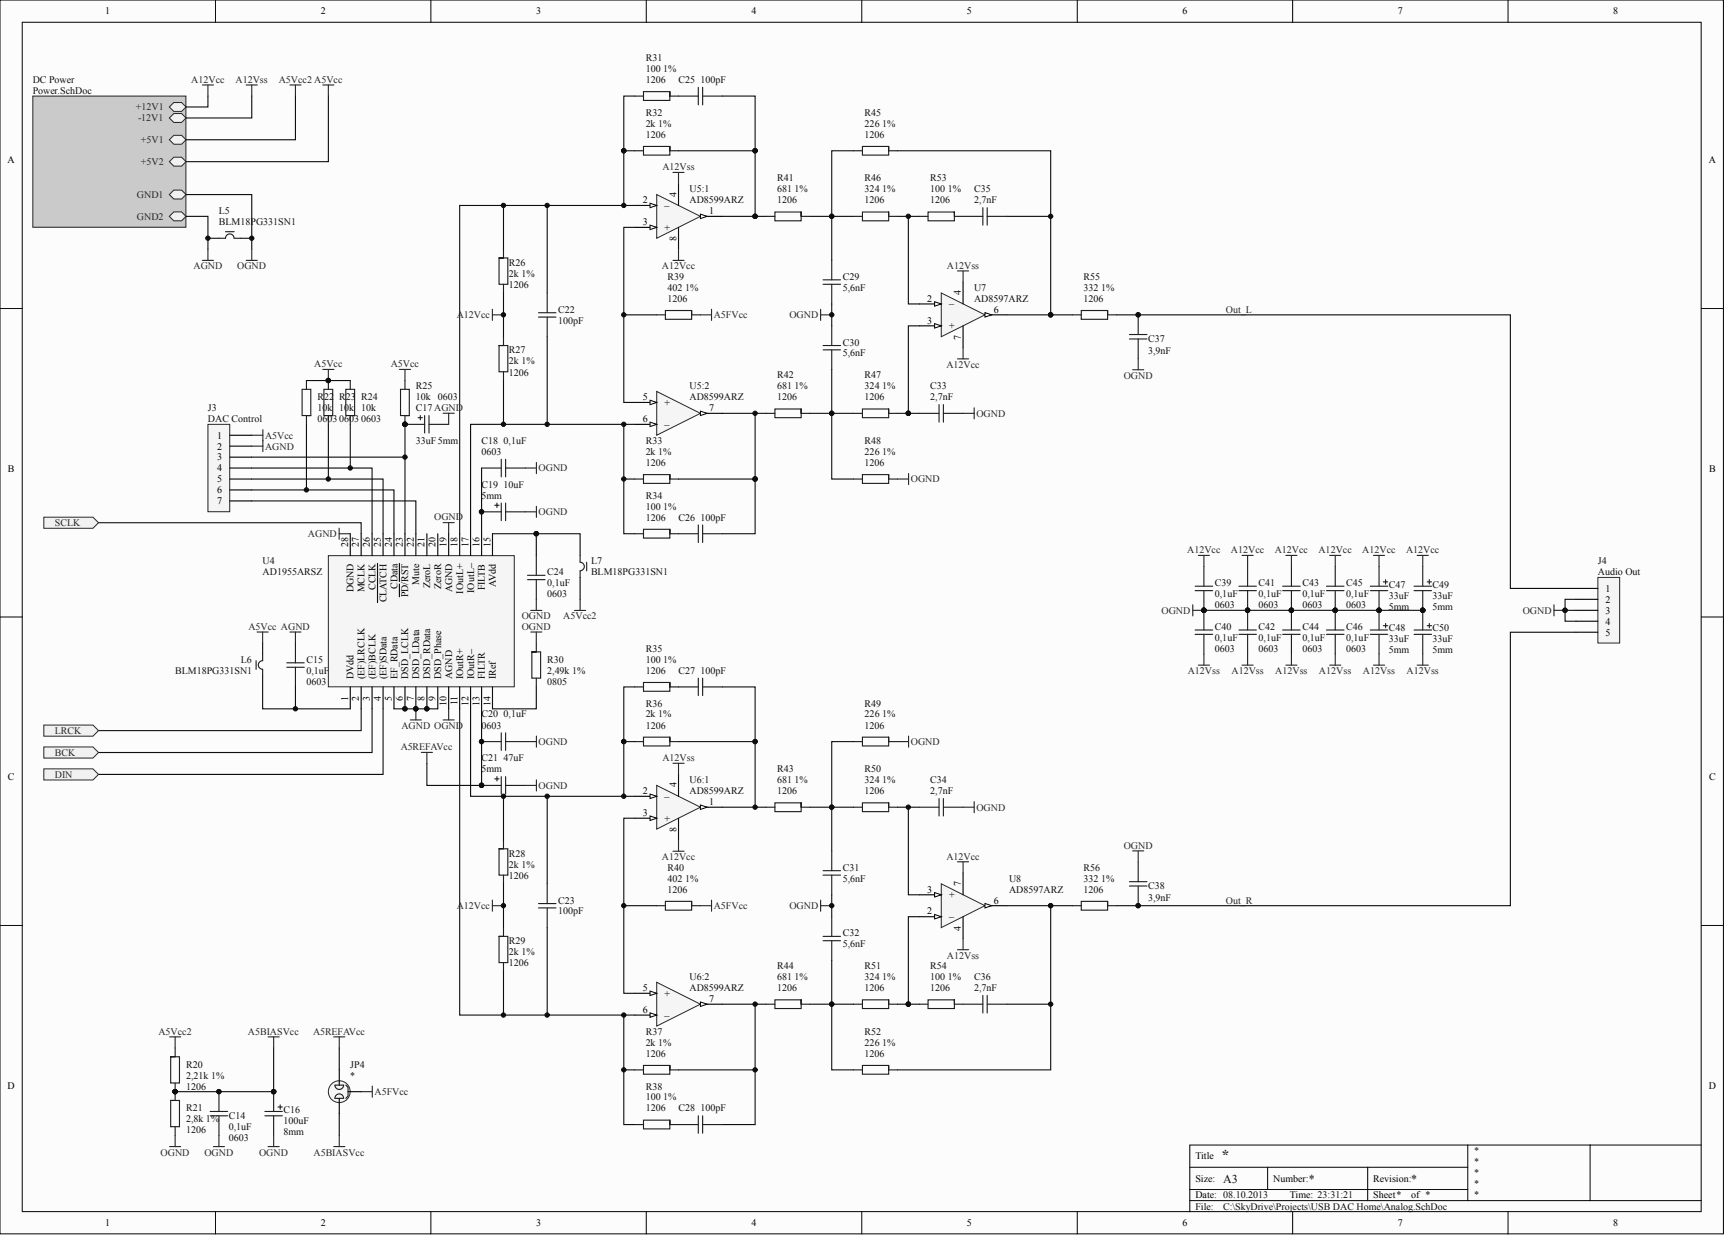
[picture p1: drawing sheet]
<svg xmlns="http://www.w3.org/2000/svg" width="328mm" height="236mm" viewBox="0 0 328 236" stroke-linecap="round" stroke-linejoin="round" font-family="sans-serif">
<g fill="#fcfcfc" stroke="#000" stroke-width=".19">
<path d="M0 0h327.6v234.5h-327.6z"/>
<path d="M4.2 4.2h319.2v226.1h-319.2z"/>
</g>
<g fill="none" stroke="#000" stroke-width=".19">
<path d="M41 0v4.2M81.9 0v4.2M122.8 0v4.2M163.8 0v4.2M204.8 0v4.2M245.7 0v4.2M286.7 0v4.2M0 58.6h4.2M323.4 58.6h4.2M0 117.3h4.2M323.4 117.3h4.2M0 175.9h4.2"/>
<path d="M323.4 175.9h4.2M279 217.6v10.6M302.2 217.6h-76v12.7M323.4 217.6h-21.2v10.6M41 230.3v4.2M81.9 230.3v4.2M122.8 230.3v4.2M163.8 230.3v4.2M204.8 230.3v4.2M226.2 221.8h52.8M226.2 228.2h97.2M226.2 226.1h52.8"/>
<path d="M241 221.8v4.3M245.7 230.3v4.2M260 221.8v6.4M286.7 230.3v4.2"/>
</g>
<path d="M124.8 37l8.3 4.1-8.3 4.2z" fill="#f5f5f5" stroke="#262626" stroke-width=".19"/>
<path d="M129 34.9v4.1M120.7 43.2h4.1M129 43.2v4.2" fill="none" stroke="#000" stroke-width=".21"/>
<path d="M123.6 42.8l1.2 .4-1.2 .4z" fill="#fcfcfc" stroke="#000" stroke-width=".19"/>
<path d="M120.7 39h4.1" fill="none" stroke="#000" stroke-width=".21"/>
<path d="M123.6 38.6l1.2 .4-1.2 .5z" fill="#fcfcfc" stroke="#000" stroke-width=".19"/>
<path d="M133.1 41.1h4.2" fill="none" stroke="#000" stroke-width=".21"/>
<path d="M133.1 40.7l1.3 .4-1.3 .4z" fill="#fcfcfc" stroke="#000" stroke-width=".19"/>
<path d="M124.8 74.4l8.3 4.2-8.3 4.1z" fill="#f5f5f5" stroke="#262626" stroke-width=".19"/>
<path d="M120.7 76.5h4.1" fill="none" stroke="#000" stroke-width=".21"/>
<path d="M123.6 76.1l1.2 .4-1.2 .4z" fill="#fcfcfc" stroke="#000" stroke-width=".19"/>
<path d="M120.7 80.6h4.1" fill="none" stroke="#000" stroke-width=".21"/>
<path d="M123.6 80.2l1.2 .4-1.2 .5z" fill="#fcfcfc" stroke="#000" stroke-width=".19"/>
<path d="M133.1 78.6h4.2" fill="none" stroke="#000" stroke-width=".21"/>
<path d="M133.1 78.1l1.3 .5-1.3 .4z" fill="#fcfcfc" stroke="#000" stroke-width=".19"/>
<path d="M178.9 55.7l8.3 4.1-8.3 4.2z" fill="#f5f5f5" stroke="#262626" stroke-width=".19"/>
<path d="M183.1 53.6v4.2M174.8 61.9h4.1M183.1 61.9v4.2" fill="none" stroke="#000" stroke-width=".21"/>
<path d="M177.7 61.5l1.2 .4-1.2 .5z" fill="#fcfcfc" stroke="#000" stroke-width=".19"/>
<path d="M174.8 57.8h4.1" fill="none" stroke="#000" stroke-width=".21"/>
<path d="M177.7 57.3l1.2 .5-1.2 .4z" fill="#fcfcfc" stroke="#000" stroke-width=".19"/>
<path d="M187.2 59.8h4.2" fill="none" stroke="#000" stroke-width=".21"/>
<path d="M187.2 59.4l1.3 .4-1.3 .5z" fill="#fcfcfc" stroke="#000" stroke-width=".19"/>
<g fill="none" stroke="#1c1c1c" stroke-width=".21">
<path d="M120.7 18.3h1.6M127.3 17.4v1.7h-5v-1.7h5v.9h1.7M120.7 28.7h1.6M127.3 27.8v1.7h-5v-1.7h5v.9h1.7M162.3 28.7h1.6M168.9 27.8v1.7h-5v-1.7h5v.9h1.7M124.8 59.8h1.7M131.5 59v1.7h-5v-1.7h5v.8h1.6M145.6 41.1h1.7M152.3 40.3v1.7h-5v-1.7h5v.8h1.6M162.3 41.1h1.6M168.9 40.3v1.7h-5v-1.7h5v.8h1.7"/>
<path d="M174.8 41.1h1.6M181.4 40.3v1.7h-5v-1.7h5v.8h1.7M203.9 59.8h1.6M210.5 59v1.7h-5v-1.7h5v.8h1.7M145.6 78.6h1.7M152.3 77.7v1.7h-5v-1.7h5v.9h1.6M162.3 78.6h1.6M168.9 77.7v1.7h-5v-1.7h5v.9h1.7M120.7 91h1.6M127.3 90.2v1.7h-5v-1.7h5v.8h1.7M162.3 91h1.6M168.9 90.2v1.7h-5v-1.7h5v.8h1.7"/>
<path d="M120.7 101.4h1.6M127.3 100.6v1.7h-5v-1.7h5v.8h1.7M101.9 122.2v1.7h-.8v5h1.7v-5h-1.7M101.9 128.9v1.6M33.3 199.2v1.6h-.9v5h1.7v-5h-1.7M33.3 205.8v3.3h-.9v5h1.7v-5h-1.7M33.3 214.1v1.7"/>
</g>
<g fill="none" stroke="#262626" stroke-width=".21">
<path d="M127.9 32.8h2.1M129 32.8v2.1M127.9 49.5h2.1M129 47.4v2.1M133.1 59.8h2.2M135.3 58.8v2.1M182 51.5h2.1M183.1 51.5v2.1M182 68.2h2.1M183.1 66.1v2.1M183.1 78.6h2.1M185.2 77.5v2.1"/>
<path d="M84.2 99.3h2.1M85.3 99.3v2.1M170.6 91h2.1M172.7 90v2.1M64.5 100.4v2.1M64.5 101.4h2.1M100.9 116h2.1M101.9 113.9v2.1M109.2 116h2.1M110.3 113.9v2.1M295.4 116h2.1M295.4 114.9v2.1"/>
<path d="M48.9 120.1h2.1M49.9 120.1v2.1M55.1 120.1h2.1M56.2 120.1v2.1M84.2 136.8h2.1M85.3 134.7v2.1M100.9 120.1h2.1M101.9 120.1v2.1M80.1 143h2.1M81.1 143v2.1M32.2 197.1h2.1M33.3 197.1v2.1"/>
<path d="M51 197.1h2.1M52 197.1v2.1M63.4 197.1h2.1M64.5 197.1v2.1M32.2 217.9h2.1M33.3 215.8v2.1M40.6 217.9h2.1M41.6 215.8v2.1M51 217.9h2.1M52 215.8v2.1M63.4 217.9h2.1M64.5 215.8v2.1"/>
<path d="M68.7 207.5h2.1M70.8 206.4v2.1"/>
</g>
<g fill="none" stroke="#0e0e0e" stroke-width=".21">
<path d="M120.7 18.3h-2.1v10.4M137.3 18.3h6.2v10.4M118.6 28.7h2.1M118.6 28.7v10.3M120.7 39h-33.3v62.4M129 28.7h14.5M143.5 28.7v12.4M162.3 28.7h-4.2v12.4M170.6 28.7h29.1v31.1M118.6 59.8h6.2M120.7 43.2h-2.1v33.3h2.1M137.3 41.1h8.3"/>
<path d="M153.9 41.1h8.4M170.6 41.1h4.2M172.7 41.1v16.7h2.1M191.4 59.8h12.5M191.4 41.1h8.3M212.2 59.8h74.9v52h12.5M137.3 78.6h8.3M153.9 78.6h8.4M158.1 78.6v12.4h4.2M170.6 78.6h4.2M174.8 61.9h-2.1v16.7M18.7 99.3h50v2.1"/>
<path d="M118.6 80.6v20.8h2.1M118.6 91h2.1M120.7 80.6h-31.3v20.8M143.5 91v10.4h-6.2M68.7 134.7v4.1h-50M70.7 134.7v8.3h-52M72.8 134.7v12.5h-54.1M87.4 134.7v58.2h33.3M89.4 134.7v16.6h31.3M101.9 130.5v4.2h-8.3M81.1 145.1v4.2h10.4M64.5 199.2v4.1"/>
<path d="M64.5 211.6v4.2"/>
</g>
<g fill="#0e0e0e" stroke="#0e0e0e" stroke-width=".19">
<circle cx="118.6" cy="59.8" r=".41"/>
<circle cx="33.3" cy="207.5" r=".41"/>
<circle cx="91.5" cy="149.3" r=".41"/>
<circle cx="118.6" cy="28.6" r=".41"/>
<circle cx="118.6" cy="39" r=".41"/>
<circle cx="143.5" cy="41.1" r=".41"/>
<circle cx="172.7" cy="41.1" r=".41"/>
<circle cx="158.1" cy="41.1" r=".41"/>
<circle cx="158.1" cy="78.5" r=".41"/>
<circle cx="199.7" cy="59.8" r=".41"/>
<circle cx="118.6" cy="80.6" r=".41"/>
<circle cx="118.6" cy="91" r=".41"/>
<circle cx="199.7" cy="41.1" r=".41"/>
<circle cx="143.5" cy="28.6" r=".41"/>
<circle cx="143.5" cy="91" r=".41"/>
<circle cx="172.7" cy="78.5" r=".41"/>
<circle cx="297.5" cy="116" r=".41"/>
</g>
<g fill="#f0f0f0" stroke="#262626" stroke-width=".19">
<path d="M8.3 98.3h9.4l1 1-1 1.1h-9.4z" fill-rule="evenodd"/>
<path d="M8.3 137.8h9.4l1 1-1 1.1h-9.4z" fill-rule="evenodd"/>
<path d="M8.3 142h9.4l1 1-1 1.1h-9.4z" fill-rule="evenodd"/>
<path d="M8.3 146.1h9.4l1 1.1-1 1h-9.4z" fill-rule="evenodd"/>
</g>
<path d="M6.2 18.3h29.1v24.9h-29.1z" fill="#cacaca" stroke="#262626" stroke-width=".19"/>
<g fill="#f0f0f0" stroke="#262626" stroke-width=".19">
<path d="M32.2 20.3l.8-.8h1.5l.9 .8-.9 .9h-1.5z" fill-rule="evenodd"/>
<path d="M32.2 22.4l.8-.8h1.5l.9 .8-.9 .9h-1.5z" fill-rule="evenodd"/>
<path d="M32.2 26.6l.8-.9h1.5l.9 .9-.9 .8h-1.5z" fill-rule="evenodd"/>
<path d="M32.2 37l.8-.9h1.5l.9 .9-.9 .8h-1.5z" fill-rule="evenodd"/>
<path d="M32.2 41.1l.8-.8h1.5l.9 .8-.9 .9h-1.5z" fill-rule="evenodd"/>
<path d="M32.2 30.7l.8-.8h1.5l.9 .8-.9 .9h-1.5z" fill-rule="evenodd"/>
</g>
<g fill="none" stroke="#0e0e0e" stroke-width=".21">
<path d="M39.5 18.3v2h-4.1M47.9 18.3v4.1h-12.5M56.2 18.3v8.3h-20.8M62.4 18.3v12.4h-27M35.4 37h12.5v10.4M104 39v16.7M35.4 41.1h4.1v6.3M158.1 41.1v8.3M158.1 57.8v4.1M104 64v16.6M143.5 78.6v12.4h-14.5M158.1 70.2v8.4"/>
<path d="M77 80.6v20.8M91.5 88.9v12.5M101.9 101.4h8.4v4.2M49.9 128.5v6.2h16.7M74.9 134.7h8.3M91.5 134.7v14.6M104 151.3v16.7M104 176.3v16.6"/>
</g>
<g fill="none" stroke="#262626" stroke-width=".21">
<path d="M38.5 16.1h2.1M39.5 16.1v2.2M46.8 16.1h2.1M47.9 16.1v2.2M55.1 16.1h2.1M56.2 16.1v2.2M61.4 16.1h2.1M62.4 16.1v2.2M38.5 49.5h2.1M39.5 47.4v2.1M46.8 49.5h2.1M47.9 47.4v2.1"/>
<path d="M156 58.8v2.1M156 59.8h2.1M75.9 70.2h2.1M77 70.2v2.1M84.2 78.5h2.1M85.3 78.5v2.1M215.3 70.3h2.1M216.4 68.2v2.1M99.8 88.9h2.2M99.8 97.3h2.2M102 87.9v2.1M102 96.2v2.1"/>
<path d="M78 136.8h2.1M79 134.7v2.1M102 139.9v2.1M99.8 140.9h2.2M99.8 149.3h2.2M102 148.2v2.1"/>
</g>
<g fill="#0e0e0e" stroke="#0e0e0e" stroke-width=".19">
<circle cx="79" cy="134.7" r=".41"/>
<circle cx="77" cy="80.6" r=".41"/>
<circle cx="91.5" cy="97.3" r=".41"/>
<circle cx="91.5" cy="149.3" r=".41"/>
<circle cx="91.5" cy="140.9" r=".41"/>
<circle cx="101.9" cy="101.4" r=".41"/>
<circle cx="52" cy="207.5" r=".41"/>
<circle cx="143.5" cy="78.5" r=".41"/>
<circle cx="143.5" cy="91" r=".41"/>
<circle cx="104" cy="39" r=".41"/>
<circle cx="104" cy="80.6" r=".41"/>
<circle cx="158.1" cy="41.1" r=".41"/>
<circle cx="158.1" cy="78.5" r=".41"/>
<circle cx="158.1" cy="59.8" r=".41"/>
<circle cx="216.3" cy="59.8" r=".41"/>
<circle cx="104" cy="151.3" r=".41"/>
<circle cx="104" cy="192.9" r=".41"/>
</g>
<g fill="none" stroke="#1c1c1c" stroke-width=".21">
<path d="M129 18.3h3.7M132.7 16.6v3.3M133.6 18.3h3.7M133.6 16.6v3.3M186.8 39.5v3.3M187.6 39.5v3.3M102.4 59.4h3.3M104 55.7v3.7M156.5 54h3.3M156.5 53.2h3.3M158.1 49.4v3.8M158.1 54v3.8"/>
<path d="M183.1 41.1h3.7M187.6 41.1h3.8M216.4 59.8v3.8M77 72.3v1.7M77.8 79h-1.7v-5h1.7v5h-.8v1.6h3.7M79.5 79.4h.8M79.9 79v.8M80.7 79v3.3M81.5 79v3.3M102.4 60.3h3.3M104 60.3v3.7M156.5 66.5h3.3"/>
<path d="M156.5 65.7h3.3M158.1 61.9v3.8M158.1 66.5v3.7M174.8 78.6h3.7M178.5 76.9v3.3M179.3 78.6h3.8M179.3 76.9v3.3M214.7 63.6h3.3M214.7 64.4h3.3M216.4 64.4v3.8M81.5 80.6h3.8M91.5 97.3h3.8"/>
<path d="M91.5 88.9h3.8M94 96h.9M94.5 95.6v.8M95.3 87.3v3.3M95.3 95.6v3.3M96.1 97.3h3.7M96.1 87.3v3.3M96.1 95.6v3.3M96.1 88.9h3.7M132.7 99.8v3.3M133.6 99.8v3.3M100.3 109.3h3.3"/>
<path d="M100.3 110.2h3.3M101.9 105.6v3.7M101.9 110.2v3.7M129 101.4h3.7M133.6 101.4h3.7M54.5 126h3.3M54.5 126.8h3.3M56.2 122.2v3.8M56.2 126.8v3.7M95.3 139.3v3.3M96.1 139.3v3.3M91.5 149.3h3.8"/>
<path d="M91.5 140.9h3.8M94 148h.9M94.5 147.6v.8M95.3 147.6v3.3M96.1 147.6v3.3M96.1 149.3h3.7M96.1 140.9h3.7M102.4 172.5h3.3M102.4 171.7h3.3M104 168v3.7M104 172.5v3.8M50.3 211.2h3.4"/>
<path d="M50.3 212.1h3.4M52 207.5v3.7M52 212.1v3.7M52.8 210.4h.9M53.3 210v.8"/>
</g>
<path d="M124.8 149.3l8.3 4.1-8.3 4.2z" fill="#f5f5f5" stroke="#262626" stroke-width=".19"/>
<path d="M120.7 155.5h4.1M129 147.2v4.1M129 155.5v4.2" fill="none" stroke="#000" stroke-width=".21"/>
<path d="M123.6 155.1l1.2 .4-1.2 .4z" fill="#fcfcfc" stroke="#000" stroke-width=".19"/>
<path d="M120.7 151.3h4.1" fill="none" stroke="#000" stroke-width=".21"/>
<path d="M123.6 150.9l1.2 .4-1.2 .5z" fill="#fcfcfc" stroke="#000" stroke-width=".19"/>
<path d="M133.1 153.4h4.2" fill="none" stroke="#000" stroke-width=".21"/>
<path d="M133.1 153l1.3 .4-1.3 .4z" fill="#fcfcfc" stroke="#000" stroke-width=".19"/>
<path d="M124.8 186.7l8.3 4.1-8.3 4.2z" fill="#f5f5f5" stroke="#262626" stroke-width=".19"/>
<path d="M120.7 188.8h4.1" fill="none" stroke="#000" stroke-width=".21"/>
<path d="M123.6 188.3l1.2 .5-1.2 .4z" fill="#fcfcfc" stroke="#000" stroke-width=".19"/>
<path d="M120.7 192.9h4.1" fill="none" stroke="#000" stroke-width=".21"/>
<path d="M123.6 192.5l1.2 .4-1.2 .4z" fill="#fcfcfc" stroke="#000" stroke-width=".19"/>
<path d="M133.1 190.8h4.2" fill="none" stroke="#000" stroke-width=".21"/>
<path d="M133.1 190.4l1.3 .4-1.3 .5z" fill="#fcfcfc" stroke="#000" stroke-width=".19"/>
<path d="M178.9 168l8.3 4.1-8.3 4.2z" fill="#f5f5f5" stroke="#262626" stroke-width=".19"/>
<path d="M174.8 170.1h4.1M183.1 165.9v4.2M183.1 174.2v4.2" fill="none" stroke="#000" stroke-width=".21"/>
<path d="M177.7 169.6l1.2 .5-1.2 .4z" fill="#fcfcfc" stroke="#000" stroke-width=".19"/>
<path d="M174.8 174.2h4.1" fill="none" stroke="#000" stroke-width=".21"/>
<path d="M177.7 173.8l1.2 .4-1.2 .4z" fill="#fcfcfc" stroke="#000" stroke-width=".19"/>
<path d="M187.2 172.1h4.2" fill="none" stroke="#000" stroke-width=".21"/>
<path d="M187.2 171.7l1.3 .4-1.3 .4z" fill="#fcfcfc" stroke="#000" stroke-width=".19"/>
<g fill="none" stroke="#1c1c1c" stroke-width=".21">
<path d="M227.2 112.3h3.3M227.2 111.4h3.3M227.2 119.7h3.3M228.8 107.7v3.7M228.8 112.3v7.4M235.5 112.3h3.3M235.5 111.4h3.3M235.5 119.7h3.3M237.1 107.7v3.7M237.1 112.3v7.4M243.8 112.3h3.3M243.8 111.4h3.3"/>
<path d="M243.8 119.7h3.3M245.5 107.7v3.7M245.5 112.3v7.4M252.1 112.3h3.4M252.1 111.4h3.4M252.1 119.7h3.4M253.8 107.7v3.7M253.8 112.3v7.4M120.7 130.5h1.6M127.3 129.7v1.7h-5v-1.7h5v.8h5.4M132.7 128.9v3.3M133.6 130.5h3.7"/>
<path d="M133.6 128.9v3.3M227.2 120.6h3.3M228.8 120.6v3.7M235.5 120.6h3.3M237.1 120.6v3.7M243.8 120.6h3.3M245.5 120.6v3.7M252.1 120.6h3.4M253.8 120.6v3.7M120.7 140.9h1.6M127.3 140.1v1.7h-5v-1.7h5v.8h1.7M145.6 153.4h1.7"/>
<path d="M152.3 152.6v1.7h-5v-1.7h5v.8h1.6M162.3 140.9h1.6M162.3 153.4h1.6M168.9 152.6v1.7h-5v-1.7h5v.8h1.7M168.9 140.1v1.7h-5v-1.7h5v.8h1.7M174.8 153.4h3.7M178.5 151.8v3.3M179.3 153.4h3.8M179.3 151.8v3.3M124.8 172.1h1.7M131.5 171.3v1.7h-5v-1.7h5v.8h1.6M156.5 166.3h3.3"/>
<path d="M156.5 165.5h3.3M156.5 178.8h3.3M156.5 178h3.3M158.1 161.7v3.8M158.1 166.3v3.8M158.1 174.2v3.8M158.1 178.8v3.7M203.9 172.1h1.6M210.5 171.3v1.7h-5v-1.7h5v.8h1.7M214.7 168.4h3.3M214.7 167.6h3.3M216.4 163.8v3.8"/>
<path d="M216.4 168.4v3.7M145.6 190.8h1.7M152.3 190v1.7h-5v-1.7h5v.8h1.6M162.3 190.8h1.6M168.9 190v1.7h-5v-1.7h5v.8h1.7M174.8 190.8h1.6M181.4 190v1.7h-5v-1.7h5v.8h5.4M186.8 189.2v3.3M187.6 190.8h3.8M187.6 189.2v3.3M39.9 211.2h3.4M39.9 212.1h3.4"/>
<path d="M41.6 207.5v3.7M41.6 212.1v3.7M120.7 203.3h1.6M120.7 213.7h1.6M127.3 202.5v1.7h-5v-1.7h5v.8h1.7M127.3 212.9v1.6h-5v-1.6h5v.8h5.4M132.7 212.1v3.3M133.6 213.7h3.7M133.6 212.1v3.3M162.3 203.3h1.6M168.9 202.5v1.7h-5v-1.7h5v.8h1.7"/>
</g>
<g fill="none" stroke="#262626" stroke-width=".21">
<path d="M226.7 114.9v2.1M226.7 116h2.1M227.8 105.6h2.1M228.8 105.6v2.1M236.1 105.6h2.1M237.1 105.6v2.1M244.4 105.6h2.1M245.5 105.6v2.1M252.7 105.6h2.2M253.8 105.6v2.1M172.7 139.9v2.1M227.8 126.4h2.1"/>
<path d="M228.8 124.3v2.1M236.1 126.4h2.1M237.1 124.3v2.1M244.4 126.4h2.1M245.5 124.3v2.1M252.7 126.4h2.2M253.8 124.3v2.1M127.9 145.1h2.1M129 145.1v2.1M129 159.7v2.1M170.6 140.9h2.1M183.1 153.4h2.1"/>
<path d="M185.2 152.3v2.2M127.9 161.8h2.1M133.1 172.1h2.2M135.3 171.1v2.1M156 172.1h2.1M156 171.1v2.1M182 163.8h2.1M183.1 163.8v2.1M183.1 178.4v2.1M215.3 161.7h2.1M216.4 161.7v2.1M182 180.5h2.1"/>
</g>
<g fill="none" stroke="#0e0e0e" stroke-width=".21">
<path d="M228.8 116h41.6M120.7 130.5h-2.1v10.4h2.1M137.3 130.5h6.2v10.4M299.6 120.2h-12.5v51.9h-74.9M118.6 140.9v10.4M120.7 155.5h-2.1v33.3h2.1M129 140.9h14.5v12.5M137.3 153.4h8.3M153.9 153.4h8.4M162.3 140.9h-4.2v20.8M170.6 153.4h4.2M172.7 153.4v16.7h2.1"/>
<path d="M118.6 172.1h6.2M158.1 170.1v4.1M174.8 174.2h-2.1v16.6M191.4 172.1h8.3v31.2h-29.1M199.7 172.1h4.2M52 199.2v8.3h-18.7M118.6 192.9v20.8h2.1M137.3 190.8h8.3M143.5 190.8v22.9h-6.2M153.9 190.8h8.4M158.1 182.5v20.8h4.2M170.6 190.8h4.2"/>
<path d="M191.4 190.8h8.3M118.6 203.3h2.1M129 203.3h14.5"/>
</g>
<g fill="#0e0e0e" stroke="#0e0e0e" stroke-width=".19">
<circle cx="118.6" cy="172.1" r=".41"/>
<circle cx="118.6" cy="140.9" r=".41"/>
<circle cx="118.6" cy="151.3" r=".41"/>
<circle cx="172.7" cy="153.4" r=".41"/>
<circle cx="158.1" cy="153.4" r=".41"/>
<circle cx="158.1" cy="190.8" r=".41"/>
<circle cx="118.6" cy="192.9" r=".41"/>
<circle cx="118.6" cy="203.3" r=".41"/>
<circle cx="143.5" cy="153.4" r=".41"/>
<circle cx="143.5" cy="140.9" r=".41"/>
<circle cx="143.5" cy="190.8" r=".41"/>
<circle cx="172.7" cy="190.8" r=".41"/>
<circle cx="143.5" cy="203.3" r=".41"/>
<circle cx="158.1" cy="172.1" r=".41"/>
<circle cx="216.3" cy="172.1" r=".41"/>
<circle cx="199.7" cy="172.1" r=".41"/>
<circle cx="199.7" cy="190.8" r=".41"/>
<circle cx="228.8" cy="116" r=".41"/>
<circle cx="237.1" cy="116" r=".41"/>
<circle cx="245.5" cy="116" r=".41"/>
<circle cx="270.4" cy="116" r=".41"/>
<circle cx="253.8" cy="116" r=".41"/>
<circle cx="52" cy="207.5" r=".41"/>
<circle cx="33.3" cy="207.5" r=".41"/>
<circle cx="41.6" cy="207.5" r=".41"/>
</g>
<path d="M62.4 105.6h35.4v24.9h-35.4z" fill="#f5f5f5" stroke="#262626" stroke-width=".19"/>
<g fill="none" stroke="#000" stroke-width=".21">
<path d="M66.6 101.4v4.2M68.7 101.4v4.2M70.7 101.4v4.2M71.8 107.1v7.4M72.8 101.4v4.2M74.9 101.4v4.2M75.9 107.1v3.4M75.9 111v2.4M77 101.4v4.2M79 101.4v4.2M81.1 101.4v4.2M83.2 101.4v4.2"/>
<path d="M85.3 101.4v4.2M87.4 101.4v4.2M89.4 101.4v4.2M91.5 101.4v4.2M93.6 101.4v4.2M66.6 130.5v4.2M68.7 130.5v4.2M70.7 130.5v4.2M72.8 130.5v4.2M74.9 130.5v4.2M77 130.5v4.2M79 130.5v4.2"/>
<path d="M81.1 130.5v4.2M83.2 130.5v4.2M85.3 130.5v4.2M87.4 130.5v4.2M89.4 130.5v4.2M91.5 130.5v4.2M93.6 130.5v4.2"/>
</g>
<g fill="#0e0e0e" stroke="#0e0e0e" stroke-width=".19">
<circle cx="77" cy="134.7" r=".41"/>
<circle cx="79" cy="134.7" r=".41"/>
<circle cx="81.1" cy="134.7" r=".41"/>
<circle cx="56.1" cy="134.7" r=".41"/>
<circle cx="101.9" cy="101.4" r=".41"/>
</g>
<path d="M93.6 101.4h8.3v4.2M56.2 130.5v4.2" fill="none" stroke="#0e0e0e" stroke-width=".21"/>
<path d="M303.7 109.7h4.2v12.5h-4.2z" fill="#f5f5f5" stroke="#262626" stroke-width=".19"/>
<path d="M299.6 111.8h4.1M299.6 113.9h4.1M299.6 116h4.1M299.6 118.1h4.1M299.6 120.2h4.1" fill="none" stroke="#000" stroke-width=".21"/>
<path d="M58.3 72.3h8.3M47.9 91h24.9v10.4M47.9 95.2h31.1v6.2M58.3 80.6v12.5M62.4 80.6v10.4M66.6 80.6v8.3M297.5 116h2.1M299.6 113.9h-2.1v4.2h2.1" fill="none" stroke="#0e0e0e" stroke-width=".21"/>
<g fill="#0e0e0e" stroke="#0e0e0e" stroke-width=".19">
<circle cx="297.5" cy="116" r=".41"/>
<circle cx="62.4" cy="72.3" r=".41"/>
<circle cx="66.6" cy="88.9" r=".41"/>
<circle cx="62.4" cy="91" r=".41"/>
<circle cx="58.2" cy="93.1" r=".41"/>
</g>
<path d="M61.4 70.2h2.1M62.4 70.2v2.1M47.9 84.8h2.1M47.9 82.7h2.1M50 81.7v4.1" fill="none" stroke="#262626" stroke-width=".21"/>
<path d="M58.3 72.3v1.7M59.1 79h-1.7v-5h1.7v5h-.8v1.6M62.4 72.3v1.7M63.2 79h-1.6v-5h1.6v5h-.8v1.6M66.6 72.3v1.7M67.4 79h-1.7v-5h1.7v5h-.8v1.6" fill="none" stroke="#1c1c1c" stroke-width=".21"/>
<circle cx="64.5" cy="207.5" r="2.07" fill="#f5f5f5" stroke="#262626" stroke-width=".19"/>
<g fill="none" stroke="#1c1c1c" stroke-width=".21">
<path d="M95.7 47.4v1.6h-.8v5h1.6v-5h-1.6M95.7 54v1.7M95.7 64v1.7h-.8v5h1.6v-5h-1.6M95.7 70.7v1.6M260.5 111.4h3.3M260.5 112.3h3.3M260.5 119.7h3.3M262.1 107.7v3.7M262.1 112.3v7.4M263 110.6h.8M263 118.9h.8M263.4 110.2v.8"/>
<path d="M263.4 118.5v.8M268.8 111.4h3.3M268.8 112.3h3.3M268.8 119.7h3.3M270.4 107.7v3.7M270.4 112.3v7.4M271.3 110.6h.8M271.3 118.9h.8M271.7 110.2v.8M271.7 118.5v.8M260.5 120.6h3.3M262.1 120.6v3.7"/>
<path d="M268.8 120.6h3.3M270.4 120.6v3.7M95.7 159.7v1.6h-.8v5h1.6v-5h-1.6M95.7 176.3v1.7h-.8v4.9h1.6v-4.9h-1.6M95.7 166.3v1.7M95.7 182.9v1.7M63.7 208.7a.82 .82 0 0 1 .8-.8 .82 .82 0 0 1 .8 .8M63.7 208.7h1.6M65.3 206.2h-1.6a.82 .82 0 0 0 .8 .8 .82 .82 0 0 0 .8-.8M65.7 206.2l.5 .4v1.7l-.5 .4"/>
</g>
<path d="M64.5 203.3v2.9M64.5 208.7v2.9M66.2 207.5h2.5" fill="none" stroke="#000" stroke-width=".21"/>
<path d="M93.6 58.8v2.1M93.6 59.8h2.1M261.1 105.6h2.1M262.1 105.6v2.1M269.4 105.6h2.1M270.4 105.6v2.1M261.1 126.4h2.1M262.1 124.3v2.1M269.4 126.4h2.1M270.4 124.3v2.1M93.6 171.1v2.1M93.6 172.1h2.1" fill="none" stroke="#262626" stroke-width=".21"/>
<g fill="#0e0e0e" stroke="#0e0e0e" stroke-width=".19">
<circle cx="95.7" cy="59.8" r=".41"/>
<circle cx="95.7" cy="80.6" r=".41"/>
<circle cx="95.7" cy="39" r=".41"/>
<circle cx="95.7" cy="192.9" r=".41"/>
<circle cx="95.7" cy="151.3" r=".41"/>
<circle cx="95.7" cy="172.1" r=".41"/>
<circle cx="262.1" cy="116" r=".41"/>
<circle cx="270.4" cy="116" r=".41"/>
</g>
<path d="M95.7 39v8.4M95.7 55.7v8.3M95.7 72.3v8.3M95.7 151.3v8.4M95.7 168v8.3M95.7 184.6v8.3" fill="none" stroke="#0e0e0e" stroke-width=".21"/>
<path d="M39.5 80.6h4.2v16.7h-4.2z" fill="#f5f5f5" stroke="#262626" stroke-width=".19"/>
<path d="M43.7 82.7h4.2M43.7 84.8h4.2M43.7 86.9h4.2M43.7 88.9h4.2M43.7 91h4.2M43.7 93.1h4.2M43.7 95.2h4.2" fill="none" stroke="#000" stroke-width=".21"/>
<path d="M39.5 45.3h2.1M45.8 45.3h2.1M47.9 88.9h22.8v12.5M47.9 93.1h27v8.3M47.9 86.9h29.1M110.3 109.7v4.2M49.9 122.2v2.1" fill="none" stroke="#0e0e0e" stroke-width=".21"/>
<g fill="#0e0e0e" stroke="#0e0e0e" stroke-width=".19">
<circle cx="77" cy="86.9" r=".41"/>
<circle cx="39.5" cy="45.3" r=".41"/>
<circle cx="47.8" cy="45.3" r=".41"/>
</g>
<path d="M41.6 45.3h1.3a.81 .81 0 0 1 .8-.8 .81 .81 0 0 1 .8 .8M42.9 44h1.6M44.5 45.3h1.3M110.3 105.6v1.2a.81 .81 0 0 1 .8 .9 .81 .81 0 0 1-.8 .8v1.2M111.5 106.8v1.7M48.7 125.6v1.6M49.9 124.3v1.3a.81 .81 0 0 0-.8 .8 .81 .81 0 0 0 .8 .8M49.9 127.2v1.3" fill="none" stroke="#1c1c1c" stroke-width=".21"/>
<text font-size="2.9" fill="#262626" x="232.1" y="220.4">*</text>
<g font-size="2.3" fill="#0e0e0e">
<text x="232.5" y="224.7">A3</text>
<text x="248.8" y="224.7">*</text>
<text x="268.2" y="224.7">*</text>
</g>
<g font-size="1.9">
<text x="20" y="2.8">1</text>
<text x="61" y="2.8">2</text>
<text x="101.9" y="2.8">3</text>
<text x="142.9" y="2.8">4</text>
<text x="183.8" y="2.8">5</text>
<text x="224.8" y="2.8">6</text>
<text x="265.7" y="2.8">7</text>
<text x="306.7" y="2.8">8</text>
<text x="1.4" y="31">A</text>
<text x="324.8" y="31">A</text>
<text x="122.2" y="38.6">2</text>
<text x="126.3" y="39.7">–</text>
<text x="128.6" y="37.4" transform="rotate(-90 128.6 37.4)">4</text>
<text x="134.8" y="40.7">1</text>
<text x="122.2" y="42.8">3</text>
<text x="126.3" y="43.8">+</text>
<text x="128.6" y="45.9" transform="rotate(-90 128.6 45.9)">8</text>
<text x="176.3" y="57.3">2</text>
<text x="180.4" y="58.4">–</text>
<text x="182.7" y="56.1" transform="rotate(-90 182.7 56.1)">4</text>
<text x="188.9" y="59.4">6</text>
<text x="176.3" y="61.5">3</text>
<text x="180.4" y="62.6">+</text>
<text x="182.7" y="64.6" transform="rotate(-90 182.7 64.6)">7</text>
<text x="122.2" y="76.1">5</text>
<text x="126.3" y="77.1">+</text>
<text x="41.3" y="83.4">1</text>
<text x="122.2" y="80.2">6</text>
<text x="126.3" y="81.3">–</text>
<text x="134.8" y="78.2">7</text>
<text x="1.5" y="89.6">B</text>
<text x="41.3" y="85.4">2</text>
<text x="41.3" y="87.5">3</text>
<text x="41.3" y="89.6">4</text>
<text x="324.9" y="89.6">B</text>
<text x="41.3" y="91.7">5</text>
<text x="41.3" y="93.8">6</text>
<text x="41.3" y="95.8">7</text>
<text x="66.2" y="103.9" transform="rotate(-90 66.2 103.9)">28</text>
<text x="68.2" y="103.9" transform="rotate(-90 68.2 103.9)">27</text>
<text x="70.3" y="103.9" transform="rotate(-90 70.3 103.9)">26</text>
<text x="72.4" y="103.9" transform="rotate(-90 72.4 103.9)">25</text>
<text x="74.5" y="103.9" transform="rotate(-90 74.5 103.9)">24</text>
<text x="76.6" y="103.9" transform="rotate(-90 76.6 103.9)">23</text>
<text x="78.6" y="103.9" transform="rotate(-90 78.6 103.9)">22</text>
<text x="80.7" y="103.9" transform="rotate(-90 80.7 103.9)">21</text>
<text x="82.8" y="103.9" transform="rotate(-90 82.8 103.9)">20</text>
<text x="84.9" y="103.9" transform="rotate(-90 84.9 103.9)">19</text>
<text x="87" y="103.9" transform="rotate(-90 87 103.9)">18</text>
<text x="89" y="103.9" transform="rotate(-90 89 103.9)">17</text>
<text x="91.1" y="103.9" transform="rotate(-90 91.1 103.9)">16</text>
<text x="93.2" y="103.9" transform="rotate(-90 93.2 103.9)">15</text>
<text x="67.2" y="112.6" transform="rotate(-90 67.2 112.6)">DGND</text>
<text x="69.3" y="112.6" transform="rotate(-90 69.3 112.6)">MCLK</text>
<text x="71.4" y="112.1" transform="rotate(-90 71.4 112.1)">CCLK</text>
<text x="75.5" y="111.9" transform="rotate(-90 75.5 111.9)">CData</text>
<text x="77.6" y="113.5" transform="rotate(-90 77.6 113.5)">PD/RST</text>
<text x="79.7" y="111.1" transform="rotate(-90 79.7 111.1)">Mute</text>
<text x="81.8" y="111.8" transform="rotate(-90 81.8 111.8)">ZeroL</text>
<text x="83.8" y="111.9" transform="rotate(-90 83.8 111.9)">ZeroR</text>
<text x="85.9" y="112.6" transform="rotate(-90 85.9 112.6)">AGND</text>
<text x="88" y="112.8" transform="rotate(-90 88 112.8)">IOutL+</text>
<text x="90.1" y="112.7" transform="rotate(-90 90.1 112.7)">IOutL–</text>
<text x="92.2" y="112.2" transform="rotate(-90 92.2 112.2)">FILTB</text>
<text x="94.3" y="111.5" transform="rotate(-90 94.3 111.5)">AVdd</text>
<text x="305.2" y="112.5">1</text>
<text x="73.4" y="114.5" transform="rotate(-90 73.4 114.5)">CLATCH</text>
<text x="305.2" y="114.6">2</text>
<text x="305.2" y="116.6">3</text>
<text x="305.2" y="118.7">4</text>
<text x="305.2" y="120.8">5</text>
<text x="67.2" y="129.1" transform="rotate(-90 67.2 129.1)">DVdd</text>
<text x="69.3" y="129.1" transform="rotate(-90 69.3 129.1)">(EF)LRCLK</text>
<text x="71.4" y="129.1" transform="rotate(-90 71.4 129.1)">(EF)BCLK</text>
<text x="73.4" y="129.1" transform="rotate(-90 73.4 129.1)">(EF)SData</text>
<text x="75.5" y="129.1" transform="rotate(-90 75.5 129.1)">EF_RData</text>
<text x="77.6" y="129.1" transform="rotate(-90 77.6 129.1)">DSD_LCLK</text>
<text x="79.7" y="129.1" transform="rotate(-90 79.7 129.1)">DSD_LData</text>
<text x="81.8" y="129.1" transform="rotate(-90 81.8 129.1)">DSD_RData</text>
<text x="83.8" y="129.1" transform="rotate(-90 83.8 129.1)">DSD_Phase</text>
<text x="85.9" y="129.1" transform="rotate(-90 85.9 129.1)">AGND</text>
<text x="88" y="129.1" transform="rotate(-90 88 129.1)">IOutR+</text>
<text x="90.1" y="129.1" transform="rotate(-90 90.1 129.1)">IOutR–</text>
<text x="92.2" y="129.1" transform="rotate(-90 92.2 129.1)">FILTR</text>
<text x="94.3" y="129.1" transform="rotate(-90 94.3 129.1)">IRef</text>
<text x="66.2" y="133.2" transform="rotate(-90 66.2 133.2)">1</text>
<text x="68.2" y="133.2" transform="rotate(-90 68.2 133.2)">2</text>
<text x="70.3" y="133.2" transform="rotate(-90 70.3 133.2)">3</text>
<text x="72.4" y="133.2" transform="rotate(-90 72.4 133.2)">4</text>
<text x="74.5" y="133.2" transform="rotate(-90 74.5 133.2)">5</text>
<text x="76.6" y="133.2" transform="rotate(-90 76.6 133.2)">6</text>
<text x="78.6" y="133.2" transform="rotate(-90 78.6 133.2)">7</text>
<text x="80.7" y="133.2" transform="rotate(-90 80.7 133.2)">8</text>
<text x="82.8" y="133.2" transform="rotate(-90 82.8 133.2)">9</text>
<text x="84.9" y="134.1" transform="rotate(-90 84.9 134.1)">10</text>
<text x="87" y="134.1" transform="rotate(-90 87 134.1)">11</text>
<text x="89" y="134.1" transform="rotate(-90 89 134.1)">12</text>
<text x="91.1" y="134.1" transform="rotate(-90 91.1 134.1)">13</text>
<text x="93.2" y="134.1" transform="rotate(-90 93.2 134.1)">14</text>
<text x="1.5" y="148.3">C</text>
<text x="128.6" y="149.6" transform="rotate(-90 128.6 149.6)">4</text>
<text x="324.9" y="148.3">C</text>
<text x="122.2" y="155.1">3</text>
<text x="122.2" y="150.9">2</text>
<text x="126.3" y="152">–</text>
<text x="134.8" y="153">1</text>
<text x="126.3" y="156.1">+</text>
<text x="128.6" y="158.1" transform="rotate(-90 128.6 158.1)">8</text>
<text x="176.3" y="169.6">3</text>
<text x="176.3" y="173.8">2</text>
<text x="180.4" y="170.7">+</text>
<text x="182.7" y="168.4" transform="rotate(-90 182.7 168.4)">7</text>
<text x="188.9" y="171.7">6</text>
<text x="180.4" y="174.8">–</text>
<text x="182.7" y="176.9" transform="rotate(-90 182.7 176.9)">4</text>
<text x="122.2" y="188.3">5</text>
<text x="126.3" y="189.4">+</text>
<text x="134.8" y="190.4">7</text>
<text x="122.2" y="192.5">6</text>
<text x="126.3" y="193.6">–</text>
<text x="1.4" y="206.9">D</text>
<text x="324.8" y="206.9">D</text>
<text x="227.2" y="220.4">Title</text>
<text x="227.2" y="224.6">Size:</text>
<text x="227.2" y="227.7">Date: 08.10.2013</text>
<text x="242" y="224.6">Number:</text>
<text x="245.2" y="227.7">Time: 23:31:21</text>
<text x="261" y="224.6">Revision:</text>
<text x="261" y="227.7">Sheet*</text>
<text x="268.2" y="227.7">of *</text>
<text x="20" y="233">1</text>
<text x="61" y="233">2</text>
<text x="101.9" y="233">3</text>
<text x="142.9" y="233">4</text>
<text x="183.8" y="233">5</text>
<text x="224.8" y="233">6</text>
<text x="227.2" y="229.9">File:</text>
<text x="265.7" y="233">7</text>
<text x="306.7" y="233">8</text>
</g>
<g font-size="1.9" fill="#0e0e0e">
<text x="122.7" y="11.6">R31</text>
<text x="6.2" y="15.8">DC Power</text>
<text x="6.2" y="17.8">Power.SchDoc</text>
<text x="122.7" y="13.7">100 1%</text>
<text x="122.7" y="15.8">1206</text>
<text x="129" y="15.8">C25</text>
<text x="133.1" y="15.8">100pF</text>
<text x="122.7" y="22">R32</text>
<text x="164.4" y="22">R45</text>
<text x="122.7" y="24.1">2k 1%</text>
<text x="122.7" y="26.2">1206</text>
<text x="164.4" y="24.1">226 1%</text>
<text x="164.4" y="26.2">1206</text>
<text x="147.7" y="34.5">R41</text>
<text x="164.4" y="34.5">R46</text>
<text x="176.8" y="34.5">R53</text>
<text x="41.6" y="40.7">L5</text>
<text x="131.1" y="38.6">AD8599ARZ</text>
<text x="131.1" y="36.6">U5:1</text>
<text x="147.7" y="36.6">681 1%</text>
<text x="147.7" y="38.6">1206</text>
<text x="164.4" y="36.6">324 1%</text>
<text x="164.4" y="38.6">1206</text>
<text x="176.8" y="36.6">100 1%</text>
<text x="176.8" y="38.6">1206</text>
<text x="185.2" y="38.6">2,7nF</text>
<text x="185.2" y="36.6">C35</text>
<text x="41.6" y="42.8">BLM18PG331SN1</text>
<text x="96.7" y="52.6">2k 1%</text>
<text x="96.7" y="50.5">R26</text>
<text x="126.9" y="53.2">R39</text>
<text x="160.2" y="53.2">C29</text>
<text x="206" y="53.2">R55</text>
<text x="96.7" y="54.7">1206</text>
<text x="106.1" y="59.4">C22</text>
<text x="126.9" y="55.3">402 1%</text>
<text x="126.9" y="57.3">1206</text>
<text x="160.2" y="55.3">5,6nF</text>
<text x="185.2" y="57.3">AD8597ARZ</text>
<text x="185.2" y="55.3">U7</text>
<text x="206" y="55.3">332 1%</text>
<text x="206" y="57.3">1206</text>
<text x="106.1" y="61.5">100pF</text>
<text x="160.2" y="65.7">C30</text>
<text x="218.2" y="65.1">C37</text>
<text x="96.7" y="69.3">2k 1%</text>
<text x="96.7" y="71.4">1206</text>
<text x="96.7" y="67.1">R27</text>
<text x="147.7" y="71.9">R42</text>
<text x="160.2" y="67.7">5,6nF</text>
<text x="164.4" y="71.9">R47</text>
<text x="218.2" y="67.2">3,9nF</text>
<text x="60.3" y="76.1">R22</text>
<text x="64.5" y="76.1">R23</text>
<text x="68.7" y="76.1">R24</text>
<text x="79" y="76.1">10k 0603</text>
<text x="79" y="74">R25</text>
<text x="131.1" y="76.1">AD8599ARZ</text>
<text x="131.1" y="74">U5:2</text>
<text x="147.7" y="74">681 1%</text>
<text x="147.7" y="76.1">1206</text>
<text x="164.4" y="74">324 1%</text>
<text x="164.4" y="76.1">1206</text>
<text x="176.8" y="76.1">2,7nF</text>
<text x="176.8" y="74">C33</text>
<text x="39.5" y="78.2">J3</text>
<text x="39.5" y="80.2">DAC Control</text>
<text x="60.3" y="78.2">10k</text>
<text x="60.3" y="80.2">0603</text>
<text x="64.5" y="78.2">10k</text>
<text x="64.5" y="80.2">0603</text>
<text x="68.7" y="78.2">10k</text>
<text x="68.7" y="80.2">0603</text>
<text x="79" y="78.2">C17AGND</text>
<text x="79" y="84.4">33uF5mm</text>
<text x="91.5" y="86.5">0603</text>
<text x="91.5" y="84.4">C18</text>
<text x="95.7" y="84.4">0,1uF</text>
<text x="122.7" y="86.5">2k 1%</text>
<text x="122.7" y="88.5">1206</text>
<text x="122.7" y="84.4">R33</text>
<text x="164.4" y="86.5">226 1%</text>
<text x="164.4" y="88.5">1206</text>
<text x="164.4" y="84.4">R48</text>
<text x="91.5" y="94.8">5mm</text>
<text x="91.5" y="92.7">C19</text>
<text x="95.7" y="92.7">10uF</text>
<text x="122.7" y="94.8">R34</text>
<text x="122.7" y="96.9">100 1%</text>
<text x="122.7" y="98.9">1206</text>
<text x="129" y="98.9">C26</text>
<text x="133.1" y="98.9">100pF</text>
<text x="49.9" y="107.3">U4</text>
<text x="112.3" y="107.3">L7</text>
<text x="303.7" y="107.3">J4</text>
<text x="49.9" y="109.3">AD1955ARSZ</text>
<text x="104" y="111.4">0,1uF</text>
<text x="104" y="113.5">0603</text>
<text x="104" y="109.3">C24</text>
<text x="112.3" y="109.3">BLM18PG331SN1</text>
<text x="230.9" y="113.5">0,1uF</text>
<text x="230.9" y="111.4">C39</text>
<text x="239.2" y="113.5">0,1uF</text>
<text x="239.2" y="111.4">C41</text>
<text x="247.6" y="113.5">0,1uF</text>
<text x="247.6" y="111.4">C43</text>
<text x="255.9" y="113.5">0,1uF</text>
<text x="255.9" y="111.4">C45</text>
<text x="264" y="113.8">33uF</text>
<text x="264" y="111.7">C47</text>
<text x="272.3" y="113.8">33uF</text>
<text x="272.3" y="111.7">C49</text>
<text x="303.7" y="109.3">Audio Out</text>
<text x="230.9" y="115.6">0603</text>
<text x="230.9" y="119.7">C40</text>
<text x="239.2" y="115.6">0603</text>
<text x="239.2" y="119.7">C42</text>
<text x="247.6" y="115.6">0603</text>
<text x="247.6" y="119.7">C44</text>
<text x="255.9" y="115.6">0603</text>
<text x="255.9" y="119.7">C46</text>
<text x="264" y="115.9">5mm</text>
<text x="264" y="120">C48</text>
<text x="272.3" y="120">C50</text>
<text x="272.3" y="115.9">5mm</text>
<text x="45.8" y="126">L6</text>
<text x="58.3" y="126">C15</text>
<text x="104" y="126">R30</text>
<text x="122.7" y="126">100 1%</text>
<text x="122.7" y="123.9">R35</text>
<text x="230.9" y="121.8">0,1uF</text>
<text x="230.9" y="123.9">0603</text>
<text x="239.2" y="121.8">0,1uF</text>
<text x="239.2" y="123.9">0603</text>
<text x="247.6" y="121.8">0,1uF</text>
<text x="247.6" y="123.9">0603</text>
<text x="255.9" y="121.8">0,1uF</text>
<text x="255.9" y="123.9">0603</text>
<text x="264" y="122.1">33uF</text>
<text x="264" y="124.2">5mm</text>
<text x="272.3" y="122.1">33uF</text>
<text x="272.3" y="124.2">5mm</text>
<text x="33.3" y="128.1">BLM18PG331SN1</text>
<text x="58.3" y="128.1">0,1uF</text>
<text x="58.3" y="130.1">0603</text>
<text x="104" y="128.1">2,49k 1%</text>
<text x="104" y="130.1">0805</text>
<text x="122.7" y="128.1">1206</text>
<text x="129" y="128.1">C27</text>
<text x="133.1" y="128.1">100pF</text>
<text x="91.5" y="136.4">C20</text>
<text x="95.7" y="136.4">0,1uF</text>
<text x="122.7" y="136.4">2k 1%</text>
<text x="122.7" y="134.3">R36</text>
<text x="164.4" y="136.4">226 1%</text>
<text x="164.4" y="134.3">R49</text>
<text x="91.5" y="138.4">0603</text>
<text x="122.7" y="138.4">1206</text>
<text x="164.4" y="138.4">1206</text>
<text x="91.5" y="146.8">5mm</text>
<text x="91.5" y="144.7">C21</text>
<text x="95.7" y="144.7">47uF</text>
<text x="131.1" y="148.8">U6:1</text>
<text x="147.7" y="148.8">681 1%</text>
<text x="147.7" y="146.8">R43</text>
<text x="164.4" y="148.8">324 1%</text>
<text x="164.4" y="146.8">R50</text>
<text x="176.8" y="148.8">C34</text>
<text x="131.1" y="150.9">AD8599ARZ</text>
<text x="147.7" y="150.9">1206</text>
<text x="164.4" y="150.9">1206</text>
<text x="176.8" y="150.9">2,7nF</text>
<text x="96.7" y="164.9">2k 1%</text>
<text x="96.7" y="167">1206</text>
<text x="96.7" y="162.8">R28</text>
<text x="126.9" y="167.6">402 1%</text>
<text x="126.9" y="165.5">R40</text>
<text x="160.2" y="167.6">5,6nF</text>
<text x="160.2" y="165.5">C31</text>
<text x="191.8" y="167.6">U8</text>
<text x="206" y="167.6">332 1%</text>
<text x="206" y="165.5">R56</text>
<text x="106.1" y="173.8">100pF</text>
<text x="106.1" y="171.7">C23</text>
<text x="126.9" y="169.6">1206</text>
<text x="191.8" y="169.7">AD8597ARZ</text>
<text x="206" y="169.6">1206</text>
<text x="218.2" y="171.2">3,9nF</text>
<text x="218.2" y="169">C38</text>
<text x="96.7" y="179.4">R29</text>
<text x="160.2" y="178">C32</text>
<text x="96.7" y="181.5">2k 1%</text>
<text x="96.7" y="183.7">1206</text>
<text x="147.7" y="184.2">R44</text>
<text x="160.2" y="180">5,6nF</text>
<text x="164.4" y="184.2">R51</text>
<text x="176.8" y="184.2">R54</text>
<text x="131.1" y="188.3">AD8599ARZ</text>
<text x="131.1" y="186.3">U6:2</text>
<text x="147.7" y="186.3">681 1%</text>
<text x="147.7" y="188.3">1206</text>
<text x="164.4" y="186.3">324 1%</text>
<text x="164.4" y="188.3">1206</text>
<text x="176.8" y="186.3">100 1%</text>
<text x="176.8" y="188.3">1206</text>
<text x="185.2" y="188.3">2,7nF</text>
<text x="185.2" y="186.3">C36</text>
<text x="122.7" y="196.7">R37</text>
<text x="164.4" y="196.7">R52</text>
<text x="35.4" y="202.9">R20</text>
<text x="66.6" y="202.9">JP4</text>
<text x="122.7" y="198.7">2k 1%</text>
<text x="122.7" y="200.8">1206</text>
<text x="164.4" y="198.7">226 1%</text>
<text x="164.4" y="200.8">1206</text>
<text x="35.4" y="205">2,21k 1%</text>
<text x="35.4" y="207.1">1206</text>
<text x="66.6" y="205">*</text>
<text x="122.7" y="209.1">100 1%</text>
<text x="122.7" y="207.1">R38</text>
<text x="35.4" y="213.3">2,8k 1%</text>
<text x="35.4" y="215.4">1206</text>
<text x="35.4" y="211.2">R21</text>
<text x="43.5" y="214.8">0,1uF</text>
<text x="43.5" y="212.7">C14</text>
<text x="53.9" y="213.6">100uF</text>
<text x="53.9" y="215.7">8mm</text>
<text x="53.9" y="211.5">C16</text>
<text x="122.7" y="211.2">1206</text>
<text x="129" y="211.2">C28</text>
<text x="133.1" y="211.2">100pF</text>
<text x="43.5" y="216.9">0603</text>
<text x="280.1" y="219.3">*</text>
<text x="280.1" y="221.4">*</text>
<text x="280.1" y="223.5">*</text>
<text x="280.1" y="225.6">*</text>
<text x="280.1" y="227.7">*</text>
<text x="232.5" y="229.9">C:\SkyDrive\Projects\USB DAC Home\Analog.SchDoc</text>
</g>
<g font-size="1.9" fill="#262626">
<text x="36.4" y="15.7">A12Vcc</text>
<text x="44.8" y="15.7">A12Vss</text>
<text x="53" y="15.7">A5Vcc2 A5Vcc</text>
<text x="25.8" y="21">+12V1</text>
<text x="26.3" y="23.1">-12V1</text>
<text x="26.8" y="27.2">+5V1</text>
<text x="26.8" y="31.4">+5V2</text>
<text x="125.9" y="32.4">A12Vss</text>
<text x="26" y="37.6">GND1</text>
<text x="26" y="41.8">GND2</text>
<text x="36.8" y="51.2">AGND</text>
<text x="45.1" y="51.2">OGND</text>
<text x="125.8" y="51.2">A12Vcc</text>
<text x="180" y="51.1">A12Vss</text>
<text x="233" y="59.4">Out_L</text>
<text x="86.8" y="60.5">A12Vcc</text>
<text x="135.7" y="60.5">A5FVcc</text>
<text x="150" y="60.5">OGND</text>
<text x="59.7" y="69.8">A5Vcc</text>
<text x="74.3" y="69.8">A5Vcc</text>
<text x="179.9" y="69.9">A12Vcc</text>
<text x="213.6" y="72">OGND</text>
<text x="50.4" y="83.4">A5Vcc</text>
<text x="185.6" y="79.2">OGND</text>
<text x="50.4" y="85.4">AGND</text>
<text x="102.4" y="89.6">OGND</text>
<text x="173.1" y="91.7">OGND</text>
<text x="10.4" y="100">SCLK</text>
<text x="82.5" y="98.9">OGND</text>
<text x="102.4" y="97.9">OGND</text>
<text x="58.5" y="102.1">AGND</text>
<text x="225.7" y="105.2">A12Vcc</text>
<text x="234" y="105.2">A12Vcc</text>
<text x="242.3" y="105.2">A12Vcc</text>
<text x="250.6" y="105.2">A12Vcc</text>
<text x="258.9" y="105.2">A12Vcc</text>
<text x="267.3" y="105.2">A12Vcc</text>
<text x="47.2" y="119.7">A5Vcc AGND</text>
<text x="99.2" y="119.7">OGND</text>
<text x="99.2" y="117.7">OGND</text>
<text x="107.1" y="117.7">A5Vcc2</text>
<text x="220.8" y="116.6">OGND</text>
<text x="289.4" y="116.6">OGND</text>
<text x="225.8" y="128.1">A12Vss</text>
<text x="234.1" y="128.1">A12Vss</text>
<text x="242.4" y="128.1">A12Vss</text>
<text x="250.7" y="128.1">A12Vss</text>
<text x="259" y="128.1">A12Vss</text>
<text x="267.4" y="128.1">A12Vss</text>
<text x="10.4" y="139.5">LRCK</text>
<text x="10.4" y="143.7">BCK</text>
<text x="76.2" y="142.6">A5REFAVcc</text>
<text x="76.3" y="138.5">AGND OGND</text>
<text x="102.4" y="141.6">OGND</text>
<text x="173.1" y="141.6">OGND</text>
<text x="10.4" y="147.8">DIN</text>
<text x="102.4" y="149.9">OGND</text>
<text x="125.9" y="144.7">A12Vss</text>
<text x="185.6" y="154.1">OGND</text>
<text x="213.6" y="161.3">OGND</text>
<text x="125.8" y="163.5">A12Vcc</text>
<text x="179.9" y="163.4">A12Vcc</text>
<text x="86.8" y="172.8">A12Vcc</text>
<text x="135.7" y="172.8">A5FVcc</text>
<text x="150" y="172.8">OGND</text>
<text x="233" y="171.7">Out_R</text>
<text x="180" y="182.2">A12Vss</text>
<text x="30.1" y="196.6">A5Vcc2</text>
<text x="47.1" y="196.6">A5BIASVcc</text>
<text x="59.5" y="196.6">A5REFAVcc</text>
<text x="71.2" y="208.1">A5FVcc</text>
<text x="30.5" y="219.6">OGND</text>
<text x="38.8" y="219.6">OGND</text>
<text x="49.2" y="219.6">OGND</text>
<text x="59.6" y="219.6">A5BIASVcc</text>
</g>
</svg>
